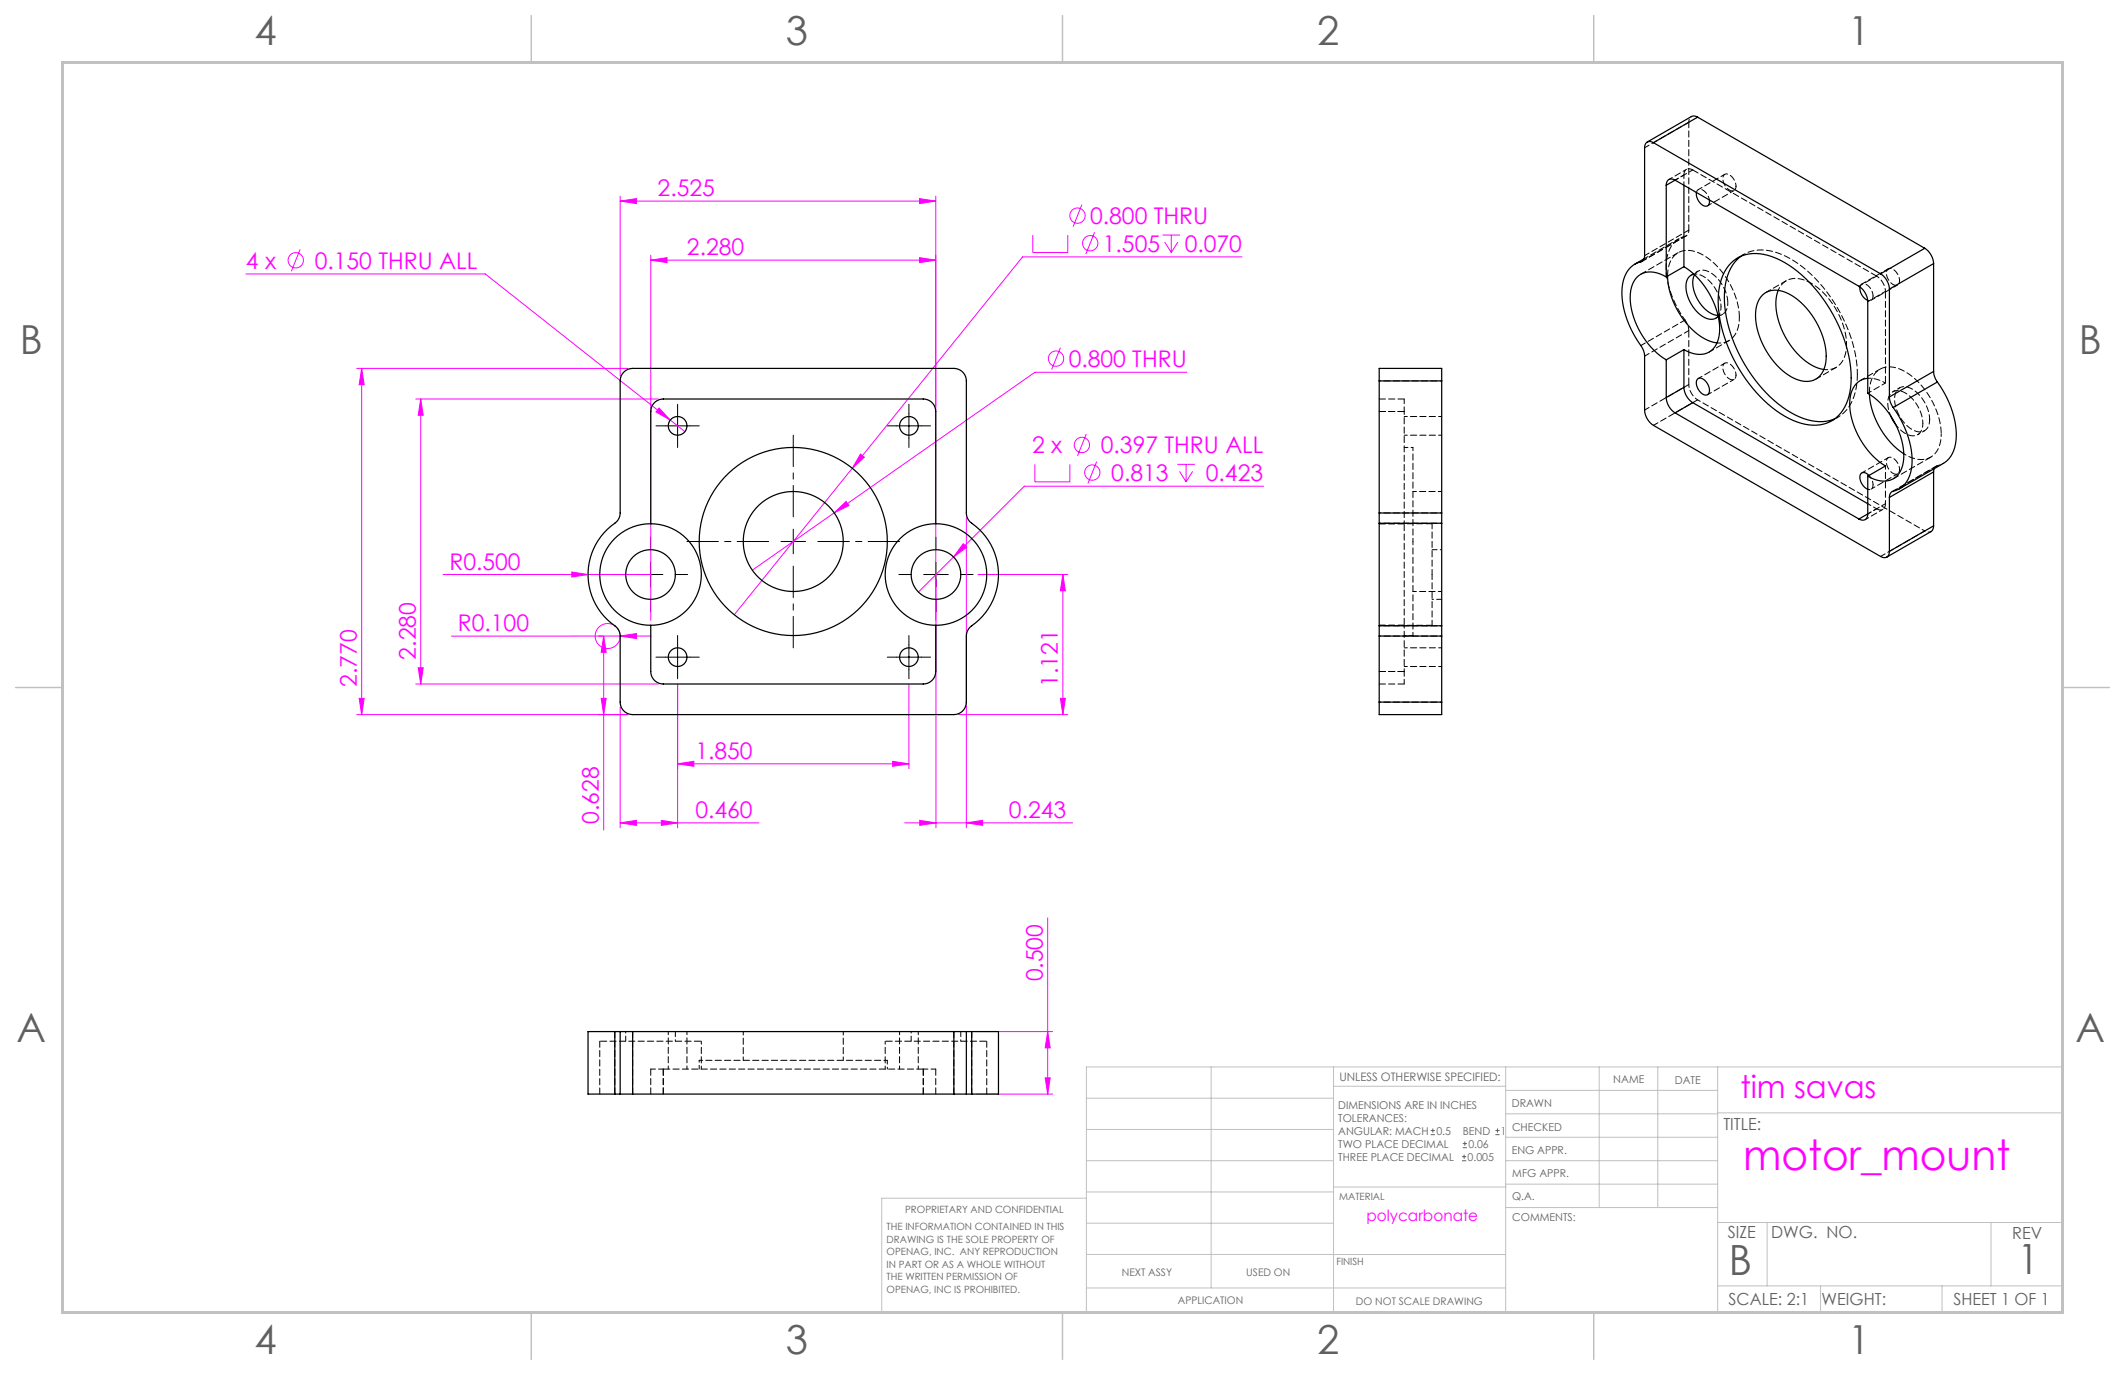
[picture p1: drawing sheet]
<svg xmlns="http://www.w3.org/2000/svg" width="432mm" height="279mm" viewBox="0 0 432 279" stroke-linecap="round" stroke-linejoin="round" font-family="sans-serif">
<g fill="none" stroke="#f0f" stroke-width=".2">
<path d="M126 39.9v36.5M190.1 39.9v86.2M50 55.7h48.6l40.6 32M61 50.7l-1.8 4.4M126 40.9l3.3-.5v1zM126 40.9h64.1M132.2 52.9l3.3-.5v1zM132.2 51.9v74.2M132.2 52.9h57.9M186.8 52.4l3.3 .5-3.3 .5zM186.8 40.4l3.3 .5-3.3 .5zM209.9 47.8v3.5h7.1v-3.5"/>
<path d="M219.8 41.6l-1.7 4.4M222.4 47.2l-1.8 4.4M236.2 47.8h3.6M236.7 49.2l1.3 2.1M238 47.8v3.5M239.3 49.2l-1.3 2.1M252.4 52.2h-44.6l-34.6 43M72.5 74.9h55.1M73.5 74.9l.5 3.3h-1zM73.5 74.9v70.3M215.5 70.6l-1.8 4.5M241.2 75.6h-30.9l-40.8 28.6"/>
<path d="M84.5 81.1h49.3M85.5 81.1l.5 3.3h-1zM85.5 81.1v57.9M133.9 82.9l2.3 2.5-2.9-1.7zM173.2 95.2l-24 29.7M174.9 92.3l.7 .6-2.4 2.3zM210.3 94.4v3.5h7.1v-3.5M220.7 88.2l-1.7 4.4M222.8 93.8l-1.7 4.4M239.2 94.4h3.6M239.7 95.8l1.3 2.1M241 94.4v3.5"/>
<path d="M242.3 95.8l-1.3 2.1M256.8 98.8h-48.7l-21.5 21.5M90 116.7h42.2M116.2 116.2l3.3 .5-3.3 .6zM169.5 104.2l2.4-2.3 .6 .8zM169.5 104.2l-16.6 11.7M190.2 117.7v50.5M195.7 110.5l.7 .7-2.6 2zM196.4 105.2v63M198.7 116.7h18.3M216 116.7l.5 3.3h-1zM216 116.7v28.5"/>
<path d="M84.5 139h49.3M85 135.7h1l-.5 3.3zM122.7 129.2v39.5M122.7 129.2l.5 3.3h-1zM126 129.2l3.3-.5v1.1zM132.4 129.2l-40.7 .1M137.7 138.9v29.3M184.7 138.9v17.3M72.5 145.2h55.1M73 141.9h1l-.5 3.3zM122.2 141.9h1l-.5 3.3zM126 143.7v24.5"/>
<path d="M137.7 155.2l3.3-.5v1zM137.7 155.2h47M181.4 154.7l3.3 .5-3.3 .5zM194.8 145.2h22.2M215.5 141.9h1l-.5 3.3zM126 167.2l3.3-.5v1zM126 167.2h28.2M134.4 166.7l3.3 .5-3.3 .5zM183.8 167.2h34.1M186.9 166.7l3.3 .5-3.3 .5zM196.4 167.2l3.3-.5v1zM212.9 186.5v35.8"/>
<path d="M198.5 209.6h15.4M212.4 219h1l-.5 3.3zM212.9 209.6l.5 3.3h-1zM198.5 222.3h15.4"/>
<circle cx="60.1" cy="52.9" r="1.56"/>
<circle cx="218.9" cy="43.8" r="1.56"/>
<circle cx="221.5" cy="49.4" r="1.56"/>
<circle cx="214.6" cy="72.9" r="1.56"/>
<circle cx="219.8" cy="90.4" r="1.56"/>
<circle cx="222" cy="96" r="1.56"/>
<circle cx="123.5" cy="129.2" r="2.54"/>
</g>
<path d="M290.7 230.6h.9M290.7 229.7h.9M291.2 229.3v.8M297.1 235.9h.8M297.1 235h.8M297.2 233.2h.9M297.2 232.4h.9M297.5 234.6v.8M297.7 232v.8M303.9 230.6h.8M303.9 229.7h.8M304.3 229.3v.8" fill="none" stroke="#606060" stroke-width=".2"/>
<path d="M156.2 110h-16.6M161.2 105v-16.6M161.2 115v16.6M166.2 110h16.6" fill="none" stroke="#000" stroke-width=".2" stroke-dasharray="15.2 1.3 1.3 1.3" stroke-dashoffset="8.8"/>
<g fill="none" stroke="#000" stroke-width=".2" stroke-dasharray="15.2 1.3 1.3 1.3">
<path d="M135.2 86.5h-1.9M137.7 84v-1.9M137.7 89v1.9M140.2 86.5h1.9M182.2 86.5h-1.9M184.7 84v-1.9M184.7 89v1.9M187.2 86.5h1.9M127.2 116.7h-2.6M132.2 111.7v-2.5M137.2 116.7h2.5M185.2 116.7h-2.6"/>
<path d="M190.2 111.7v-2.5M195.2 116.7h2.5M132.2 121.7v2.6M135.2 133.5h-1.9M137.7 131v-1.9M137.7 136v1.9M140.2 133.5h1.9M182.2 133.5h-1.9M184.7 131v-1.9M184.7 136v1.9M187.2 133.5h1.9M190.2 121.7v2.6"/>
</g>
<g fill="none" stroke="#000" stroke-width=".2">
<path d="M135.2 86.5h5M137.7 84v5M182.2 86.5h5M184.7 84v5M129.7 116.7h5M132.2 114.2v5M158.7 110h5M161.2 107.5v5M187.7 116.7h5M190.2 114.2v5M135.2 133.5h5M137.7 131v5"/>
<path d="M182.2 133.5h5M184.7 131v5"/>
</g>
<g fill="none" stroke="#c0c0c0" stroke-width=".2">
<path d="M246.1 216.8v44.9M271 216.8v49.9M305.9 216.8v49.9M325 216.8v28.6M336.9 216.8v28.6M349 216.8v49.9M220.8 235.9h50.2M220.8 229.5h50.2M220.8 223.2h50.2M271 220.7h34.9M305.9 231.1h43.1M305.9 226.3h43.1"/>
<path d="M305.9 221.6h43.1M305.9 235.9h43.1M349 226.1h70.1M220.8 243.5h-41.6v23.2h239.9v-49.9h-198.3v49.9M220.8 254.9h85.1M220.8 248.6h50.2M220.8 242.2h50.2M271 241.2h35.1M305.9 240.6h43.1M306.1 245.4h42.9M349 248.4h70.1M359.1 248.4v12.9"/>
<path d="M404.6 248.4v12.9M220.8 261.7h85.1M349 261.3h70.1M369.9 261.3v5.4M394.6 261.3v5.4"/>
</g>
<path d="M107.9 3.2v9.5M215.9 3.2v9.5M323.8 3.2v9.5M3.2 139.7h9.5M419.1 139.7h9.5M107.9 266.7v9.5M215.9 266.7v9.5M323.8 266.7v9.5" fill="none" stroke="#c0c0c0" stroke-width=".3"/>
<path d="M12.7 12.7h406.4v254h-406.4z" fill="none" stroke="#c0c0c0" stroke-width=".6"/>
<g fill="#f0f">
<path d="M126 129.2l3.3-.5v1.1z"/>
<path d="M116.2 116.2l3.3 .5-3.3 .6z"/>
<path d="M181.4 154.7l3.3 .5-3.3 .5zM137.7 155.2l3.3-.5v1z"/>
<path d="M132.2 52.9l3.3-.5v1zM186.8 52.4l3.3 .5-3.3 .5zM195.7 110.5l-1.9 2.7 2.6-2zM169.5 104.2l3-1.5-.6-.8zM174.9 92.3l-1.7 2.9 2.4-2.3zM133.9 82.9l-.6 .8 2.9 1.7z"/>
<path d="M126 167.2l3.3-.5v1zM134.4 166.7l3.3 .5-3.3 .5z"/>
<path d="M85 135.7h1l-.5 3.3zM85.5 81.1l.5 3.3h-1z"/>
<path d="M73.5 74.9l.5 3.3h-1zM73 141.9h1l-.5 3.3zM216 116.7l.5 3.3h-1zM215.5 141.9h1l-.5 3.3zM122.7 129.2l.5 3.3h-1zM122.2 141.9h1l-.5 3.3zM212.9 209.6l.5 3.3h-1zM212.4 219h1l-.5 3.3z"/>
<path d="M126 40.9l3.3-.5v1zM186.8 40.4l3.3 .5-3.3 .5zM186.9 166.7l3.3 .5-3.3 .5zM196.4 167.2l3.3-.5v1z"/>
</g>
<g fill="none" stroke="#000" stroke-width=".25">
<path d="M336 29a1.1 1.1 0 0 0-1.3-.1 1.1 1.1 0 0 0-.5 1.1v21.9a1.15 1.15 0 0 1-.8 1.3M336 29l46.1 26.6M338.6 37.6v18.7M340.4 36.6l37.3 21.6a4 4 0 0 1 1.8 3.1v18.6a15.9 15.9 0 0 1 7.3 13.4 4.3 4.3 0 0 1-3.6 4.5l-1.8-.2-1.9-.8M340.4 36.6a1.1 1.1 0 0 0-1.3-.1 1.1 1.1 0 0 0-.5 1.1M340.4 36.6l-1.8 1M342.2 37.6v16.6M344.7 39.1a2.56 2.56 0 0 0 2 2.8l.6-.4v-.9M345 23.8l-.7-.2-.6 .1-9 5.2M345 23.8l-9 5.2M345 23.8l46.1 26.7M333.4 53.2a5.2 5.2 0 0 0-3.8 5.1 19.3 19.3 0 0 0 4.1 12.4l.5 1.7v10.9a4 4 0 0 0 1.8 3.1l46.1 26.7a1.1 1.1 0 0 0 1.3 .1 1.1 1.1 0 0 0 .5-1.2"/>
<path d="M333.9 52.9l-.5 .3M334.1 52.6l-1.9 1.1M338.6 56.3a4.7 4.7 0 0 0-6 .1 7.3 7.3 0 0 0-1.1 6.4 16.4 16.4 0 0 0 7.1 10.3M338.8 56.1a15.9 15.9 0 0 0 8.1 13l2 .6M342.2 54.2a15.9 15.9 0 0 1 7.2 13.3 4.3 4.3 0 0 1-3.6 4.5l-1.7-.2-1.9-.8M342.2 54.2l-3.6 2.1M344.2 55.7a2.27 2.27 0 0 0-1.6 2.8 7.6 7.6 0 0 0 4.3 6.3l1.2 .1 .7-.3 .3-.3M344.3 55.8a5.9 5.9 0 0 0 1.1 5.7 5.3 5.3 0 0 0 3.7 2.6M351.7 53.5a7.7 7.7 0 0 1 8.4-1.3 25.5 25.5 0 0 1 12.4 11.8 25.1 25.1 0 0 1 3.4 15.5 7.6 7.6 0 0 1-6 6.8 13.2 13.2 0 0 1-9.8-3.5 30.3 30.3 0 0 1-11-21.6 10.7 10.7 0 0 1 2.6-7.7zM353.7 52.1a9.9 9.9 0 0 0-3.3 8.3 29.9 29.9 0 0 0 13.5 23.4 9.9 9.9 0 0 0 8.9 1.3M358.2 59.9a4.5 4.5 0 0 1 5.2-.2 15.6 15.6 0 0 1 7.7 13.4 4.3 4.3 0 0 1-3.5 4.4 9 9 0 0 1-7.1-3.9 14.6 14.6 0 0 1-3.6-11.2l.4-1.1zM361.3 59a12.2 12.2 0 0 0 1.8 10.1 11.6 11.6 0 0 0 7.5 6"/>
<path d="M377.9 58.3a2.8 2.8 0 0 0 1.6 2.7M382.1 55.6a4 4 0 0 1 1.8 3.1M383.9 58.7v22M391.1 50.5a4 4 0 0 1 1.8 3.1M391.1 50.5l-9 5.1M392.9 53.6l-9 5.1M392.9 53.6v21.9M126.9 75.5a2.54 2.54 0 0 1 1.7-.6h65.2a2.54 2.54 0 0 1 2.6 2.5v26.8a2.54 2.54 0 0 0 1.1 2.1 12.8 12.8 0 0 1-.5 21.3l-.5 .7-.1 .9v13.5a2.54 2.54 0 0 1-2.6 2.5h-65.2a2.54 2.54 0 0 1-2.6-2.5v-13.5a2.54 2.54 0 0 0-1.1-2 12.8 12.8 0 0 1 .5-21.3l.5-.8 .1-.9v-26.8a2.54 2.54 0 0 1 .9-1.9zM280.3 77.4v-2.5h12.7v2.5M280.3 77.4h12.7M280.3 77.4v26.8M293 77.4v26.8"/>
<path d="M338.6 73.1v7.7M342.2 78.7a4 4 0 0 0 1.8 3.1M342.2 71v7.7M342.2 71l-3.6 2.1M342.2 78.7l-3.6 2.1M345 77a1.56 1.56 0 0 1 2 1 1.67 1.67 0 0 1 0 2.2 2.19 2.19 0 0 1-2.3-2.3v-.5zM379.5 76.9a4 4 0 0 0-3.5 3.8 15.5 15.5 0 0 0 5.2 12.6l1.9 1.4-3.6 2.1M392.9 75.5a3.9 3.9 0 0 0 .8 2.1M392.9 75.5l-9 5.2M393.7 77.6a17.9 17.9 0 0 1 3.7 12.6 5.5 5.5 0 0 1-2.5 4l-9 5.1M393.7 77.6l-9 5.2M338.6 80.8a4 4 0 0 0 1.8 3.1"/>
<path d="M340.4 83.9l37.3 21.6M344 81.8l35.5 20.6M344 81.8l-3.6 2.1M379.5 96.8v7.6M379.8 96.6a1.03 1.03 0 0 0-1.8-.1 2.74 2.74 0 0 0 1.5 2.9M379.9 80.1a16.3 16.3 0 0 0 7 12.1M383.9 80.7a3.9 3.9 0 0 0 .8 2.1M384.2 84.5l1 1.8M384.7 82.8a17.9 17.9 0 0 1 3.7 12.6 5.2 5.2 0 0 1-4 4.6l-.4 .4-.1 .7M392.9 95.9v11M392.9 95.9l-9 5.2M393 95.2l-.1 .7"/>
<path d="M132.2 106.4v-22.8a2.54 2.54 0 0 1 2.6-2.5h52.8a2.54 2.54 0 0 1 2.5 2.5v22.8M132.2 106.4a10.3 10.3 0 0 0-10.3 10.3 10.3 10.3 0 0 0 10.3 10.4M132.2 106.4a10.3 10.3 0 0 1 10.3 10.3 10.3 10.3 0 0 1-10.3 10.4M190.1 106.4a10.3 10.3 0 0 1 10.4 10.3 10.3 10.3 0 0 1-10.4 10.4M190.1 106.4a10.3 10.3 0 0 0-10.2 10.3 10.3 10.3 0 0 0 10.2 10.4M280.3 106.3v20.9M280.3 104.2v2.1M280.3 106.3h12.7M280.3 104.2h12.7M293 106.3v20.9M293 104.2v2.1M379.5 104.4a1.1 1.1 0 0 1-.5 1.2 1.1 1.1 0 0 1-1.3-.1"/>
<path d="M379.5 104.4l-1.8 1.1M383.9 101.1v10.9M392.9 106.9l-.1 .6-.4 .5-9 5.2M392.9 106.9l-9 5.1M132.2 127.1v9.4a2.54 2.54 0 0 0 2.6 2.5h52.8a2.54 2.54 0 0 0 2.5-2.5v-9.4M280.3 127.2v2M280.3 127.2h12.7M280.3 129.2h12.7M280.3 129.2v13.5M293 127.2v2M293 129.2v13.5M280.3 142.7v2.5h12.7v-2.5"/>
<path d="M280.3 142.7h12.7M124.9 209.6h1.1M124.9 209.6h-5.4v12.7h5.4M124.9 209.6v12.7M126 209.6h2.6M126 209.6v12.7M128.6 209.6v12.7M128.6 209.6h65.2M193.8 209.6h2.6M193.8 209.6v12.7M196.4 209.6h1.1M196.4 209.6v12.7"/>
<path d="M197.5 209.6h5.4v12.7h-5.4M197.5 209.6v12.7M124.9 222.3h1.1M126 222.3h2.6M128.6 222.3h65.2M193.8 222.3h2.6M196.4 222.3h1.1"/>
<circle cx="137.7" cy="86.5" r="1.9"/>
<circle cx="184.7" cy="86.5" r="1.9"/>
<circle cx="132.2" cy="116.7" r="5"/>
<circle cx="161.2" cy="110" r="10.2"/>
<circle cx="161.2" cy="110" r="19.1"/>
<circle cx="190.2" cy="116.7" r="5"/>
<circle cx="137.7" cy="133.5" r="1.9"/>
<circle cx="184.7" cy="133.5" r="1.9"/>
</g>
<g fill="none" stroke="#000" stroke-width=".2" stroke-dasharray="1.3 .6">
<path d="M381.3 56.1l-37.3-21.6M353.4 64.5a15.7 15.7 0 0 0-8.3-13.2 4.1 4.1 0 0 0-6.2 3.7l-.1 1.1M280.3 83.6h5M285.3 81.1h-5M285.3 83.6h-5M372.8 85.1a8.3 8.3 0 0 0 4.5-7.2l.1-1.9M285.3 106.4h-5M291 106.4h-10.7M280.3 127.1h5M280.3 139h5M280.3 136.5h5M280.3 127.1h10.7"/>
<path d="M285.3 136.5h-5M121.9 211.6v10.7M124.9 209.6v12.7M132.2 217.2v5.1M134.8 217.2v5.1M187.6 217.2v5.1M193.8 209.6v12.7M128.6 222.3v-12.7M134.8 222.3v-5.1M187.6 222.3v-5.1M190.1 222.3v-5.1M197.5 222.3v-12.7"/>
<path d="M200.5 222.3v-10.7"/>
</g>
<path d="M344 34.5a1.1 1.1 0 0 0-1.3-.1 1.1 1.1 0 0 0-.5 1.2M341.2 48.5l-7.1 4.1M380.6 60.1a2.46 2.46 0 0 0-2.2-2.4l-.3 .2-.2 .4M285.3 83.6v-2.5M392.1 85.2a7.5 7.5 0 0 0-4.5-6.6 2.03 2.03 0 0 0-2.6 2.3 7.6 7.6 0 0 0 4.3 6.7 2 2 0 0 0 2.8-1.9v-.5M381.3 103.4a1.1 1.1 0 0 0 1.3 .1 1.1 1.1 0 0 0 .5-1.1M285.3 139v-2.5M134.8 217.2h-2.6M190.1 217.2h-2.5" fill="none" stroke="#000" stroke-width=".2" stroke-dasharray="1.3 .6" stroke-dashoffset=".3"/>
<path d="M343.2 67.2v10.9M351.1 61.5a7.5 7.5 0 0 0-4.5-6.5h-1.2l-.6 .3-.5 .5M383.1 77.8v-18.6M187.6 217.2h-52.8" fill="none" stroke="#000" stroke-width=".2" stroke-dasharray="1.3 .6" stroke-dashoffset="-.1"/>
<g fill="none" stroke="#000" stroke-width=".2" stroke-dasharray="1.3 .6" stroke-dashoffset=".6">
<path d="M342.2 35.6v2M342.2 35.6l-1.8 1M352.8 37.8a2.46 2.46 0 0 0-2.2-2.4 1.46 1.46 0 0 0-.2 2.1 1.78 1.78 0 0 0 1.9 1.2l.4-.3 .1-.6M386 57a2.46 2.46 0 0 0-2.2-2.4 1.46 1.46 0 0 0-.2 2.1 1.78 1.78 0 0 0 2 1.2l.3-.3 .1-.6M349.1 64.3l.5-1 .1-1M352.8 76.2a2.46 2.46 0 0 0-2.2-2.5 1.46 1.46 0 0 0-.2 2.2 1.78 1.78 0 0 0 1.9 1.2l.4-.3 .1-.6M375.2 70a15.5 15.5 0 0 0-8.2-13 3.9 3.9 0 0 0-5.7 2M285.3 88.4h7.7M293 84.6h-7.7M293 99.9h-5.9M386 95.4a2.46 2.46 0 0 0-2.2-2.5 1.46 1.46 0 0 0-.2 2.2 1.78 1.78 0 0 0 2 1.2l.3-.3 .1-.6M390.7 86a7.5 7.5 0 0 0-4.5-6.6 2.03 2.03 0 0 0-2.6 2.3l.2 1.6 .4 1.2"/>
<path d="M287.1 110v-19.1M379.5 102.4l1.8 1M379.5 104.4l1.8-1M383.1 102.4v-7.7M285.3 135.4h7.7M287.1 129.1v-19.1M287.1 120.2h5.9M293 131.6h-7.7M135.8 209.6v7.6M139.6 217.2v-7.6M151 209.6v5.9M171.4 215.5v-5.9"/>
<path d="M180.3 215.5h-38.2M182.8 209.6v7.6M186.6 217.2v-7.6"/>
</g>
<path d="M394.5 88.2a15.7 15.7 0 0 0-8.4-13.2 4.1 4.1 0 0 0-6.2 3.7v1.4M285.3 127.1v-20.7M142.5 211.6h-20.6M200.5 211.6h-20.6" fill="none" stroke="#000" stroke-width=".2" stroke-dasharray="1.3 .6" stroke-dashoffset="-.2"/>
<path d="M379.5 61l.2 .1a.79 .79 0 0 0 .9-1M287.1 90.9h-1.8M285.3 129.1h1.8M142.1 215.5v1.7M180.3 217.2v-1.7" fill="none" stroke="#000" stroke-width=".2" stroke-dasharray="1.3 .6" stroke-dashoffset=".9"/>
<g fill="none" stroke="#000" stroke-width=".2" stroke-dasharray="1.3 .6" stroke-dashoffset=".7">
<path d="M343.2 24.8l.1-.6 .4-.5M354.3 51.7l-1.2 .7M383.1 59.2a4 4 0 0 0-1.8-3.1M349.1 64.1a2.12 2.12 0 0 0 2-2.6M349.7 62.3a7.5 7.5 0 0 0-4.5-6.5l-1-.1M379.5 76.9l1.7 .1 1.9 .8M345 81.3l46.1 26.6M345 81.3a4 4 0 0 1-1.8-3.2M372.2 85.5l1.3-.7M386.9 92.2a5.1 5.1 0 0 0 5.9 .4 5.5 5.5 0 0 0 1.7-4.4M393.7 94.6l1.2-.4M285.3 106.4v-22.8"/>
<path d="M392.4 108l-.7 .1-.6-.2M285.3 136.5v-9.4M142.5 217.2v-5.6M179.9 211.6v5.6"/>
</g>
<path d="M293 111.7h-2M291 121.8h2M127.1 209.6v2M137.2 211.6v-2M185.1 209.6v2M195.2 211.6v-2" fill="none" stroke="#000" stroke-width=".2" stroke-dasharray="1.3 .6" stroke-dashoffset="1"/>
<g fill="none" stroke="#000" stroke-width=".2" stroke-dasharray="1.3 .6" stroke-dashoffset=".2">
<path d="M334.2 30l9-5.2M343.2 24.8v22M333.7 53.1l8.9-5.2M343.2 46.8l-9 5.1M363 57.1l-4.2 2.3M334.2 72.4l9-5.2M342.4 65l-9 5.2M343.2 78.1l-9 5.2M347.3 71.5l4-2.3M369 77l4.1-2.4M377.4 76a29.9 29.9 0 0 0-13.5-23.4 9.8 9.8 0 0 0-9.2-1.1l-1 .6M382 75l-4 2.3"/>
<path d="M336 86.4l9-5.1M384.7 99.8l9-5.2M393.4 94.7l-8.9 5.2M291 116.7v-10.3M391.1 107.9l-9 5.2M291 127.1v-10.4"/>
</g>
<path d="M280.3 77.4h12.7M280.3 106.3h12.7M293 104.2h-12.7M280.3 129.2h12.7M293 127.2h-12.7M293 142.7h-12.7" fill="none" stroke="#000" stroke-width=".2" stroke-dasharray="1.3 .6" stroke-dashoffset="-1"/>
<g fill="none" stroke="#000" stroke-width=".2" stroke-dasharray="1.3 .6" stroke-dashoffset=".5">
<path d="M340.4 36.6l3.6-2.1M342.7 34.4l-3.6 2.1M333.9 52.9l8.5-4.9M347.3 40.6a2.43 2.43 0 0 0-2.1-2.1l-.3 .2-.2 .4M381.3 56.1l-3.6 2.1M348.9 69.7a4 4 0 0 0 4.4-3.8l.1-1.4M370.6 75.1a3.9 3.9 0 0 0 4.5-3.7l.1-1.4M379.5 61.3l3.6-2.1M383.1 77.8l-3.6 2.1M380.6 98.5l-.2-1-.6-.9M385.2 86.3a4.6 4.6 0 0 0 3.9 2.2 2.25 2.25 0 0 0 1.6-2.5M393.7 94.6l-.5 .3-.2 .3"/>
<path d="M379 105.6l3.6-2.1M383.1 102.4l-3.6 2"/>
</g>
<path d="M342.4 48a1.15 1.15 0 0 0 .8-1.2M345 55.1l-1.4 .8M348.7 64.7l1.3-.8M386 78.8l-1.4 .8M379.5 99.4l.2 .1a.79 .79 0 0 0 .9-1M389.7 88.3l1.4-.8" fill="none" stroke="#000" stroke-width=".2" stroke-dasharray="1.3 .6" stroke-dashoffset=".8"/>
<path d="M350.5 35.4l-5.4 3.1M342.4 48a5.2 5.2 0 0 0-3.8 5.1 18.4 18.4 0 0 0 3.8 11.9M347 41.8l5.4-3.1M383.7 54.6l-5.4 3.1M343.2 67.2a3.9 3.9 0 0 0-.8-2.2M350.5 73.8l-5.4 3.1M380.2 61l5.4-3.1M347 80.2l5.4-3.1M380.2 99.4l5.4-3.1M383.7 93l-5.4 3.1" fill="none" stroke="#000" stroke-width=".2" stroke-dasharray="1.3 .6" stroke-dashoffset=".4"/>
<path d="M341 51.4l-7.6 4.3M384.7 97.3l7.6-4.4" fill="none" stroke="#000" stroke-width=".2" stroke-dasharray="1.3 .6" stroke-dashoffset=".1"/>
<text font-size="8.5" fill="#f0f" x="354.2" y="237.7">motor_mount</text>
<g font-size="8.5" fill="#606060">
<text x="351.3" y="259">B</text>
<text x="410" y="258.9">1</text>
</g>
<g font-size="8.1" fill="#606060">
<text x="51.7" y="9">4</text>
<text x="159.7" y="9">3</text>
<text x="267.6" y="9">2</text>
<text x="375.6" y="9">1</text>
<text x="4" y="72">B</text>
<text x="422.4" y="72">B</text>
<text x="3.3" y="211.7">A</text>
<text x="421.7" y="211.7">A</text>
<text x="51.7" y="275.2">4</text>
<text x="159.7" y="275.2">3</text>
<text x="267.6" y="275.2">2</text>
<text x="375.6" y="275.2">1</text>
</g>
<text font-size="6.3" fill="#f0f" x="353.6" y="223.2">tim savas</text>
<g font-size="4.7" fill="#f0f">
<text x="133.6" y="39.8">2.525</text>
<text x="221.5" y="45.5">0.800 THRU</text>
<text x="139.6" y="51.8">2.280</text>
<text x="224.1" y="51.1">1.505</text>
<text x="240.7" y="51.1">0.070</text>
<text x="50" y="54.6">4 x</text>
<text x="64" y="54.6">0.150 THRU ALL</text>
<text x="217.2" y="74.6">0.800 THRU</text>
<text x="209.7" y="92.1">2 x</text>
<text x="223.7" y="92.1">0.397 THRU ALL</text>
<text x="225.8" y="97.7">0.813</text>
<text x="245" y="97.7">0.423</text>
<text x="91.3" y="115.7">R0.500</text>
<text x="93" y="128.3">R0.100</text>
<text x="84.5" y="134" transform="rotate(-90 84.5 134)">2.280</text>
<text x="72.5" y="139.6" transform="rotate(-90 72.5 139.6)">2.770</text>
<text x="215" y="139.6" transform="rotate(-90 215 139.6)">1.121</text>
<text x="141.3" y="154.2">1.850</text>
<text x="121.7" y="167.4" transform="rotate(-90 121.7 167.4)">0.628</text>
<text x="141.3" y="166.2">0.460</text>
<text x="205" y="166.2">0.243</text>
<text x="211.9" y="199.4" transform="rotate(-90 211.9 199.4)">0.500</text>
</g>
<g font-size="3.4" fill="#606060">
<text x="350.2" y="229.5">TITLE:</text>
<text x="351.1" y="251.6">SIZE</text>
<text x="359.9" y="251.6">DWG. NO.</text>
<text x="408.9" y="251.7">REV</text>
<text x="351.2" y="265.2">SCALE: 2:1</text>
<text x="370.1" y="265.3">WEIGHT:</text>
<text x="396.9" y="265.2">SHEET 1 OF 1</text>
</g>
<text font-size="3.2" fill="#f0f" x="277.7" y="248.2">polycarbonate</text>
<text font-size="2.4" fill="#606060" x="272.2" y="219.7">UNLESS OTHERWISE SPECIFIED:</text>
<g font-size="2.2" fill="#606060">
<text x="327.8" y="220.1">NAME</text>
<text x="340.3" y="220.2">DATE</text>
<text x="271.9" y="225.3">DIMENSIONS ARE IN INCHES</text>
<text x="271.9" y="227.9">TOLERANCES:</text>
<text x="307.2" y="224.9">DRAWN</text>
<text x="271.9" y="233.2">TWO PLACE DECIMAL</text>
<text x="271.9" y="230.6">ANGULAR: MACH</text>
<text x="291.9" y="230.6">0.5</text>
<text x="297.2" y="230.6">BEND</text>
<text x="298.4" y="233.2">0.06</text>
<text x="305" y="230.6">1</text>
<text x="307.3" y="229.8">CHECKED</text>
<text x="271.9" y="235.9">THREE PLACE DECIMAL</text>
<text x="298.2" y="235.9">0.005</text>
<text x="307.2" y="234.5">ENG APPR.</text>
<text x="307.3" y="239.2">MFG APPR.</text>
<text x="307.3" y="243.9">Q.A.</text>
<text x="307.3" y="248.1">COMMENTS:</text>
</g>
<g font-size="2.1" fill="#606060">
<text x="227.9" y="259.2">NEXT ASSY</text>
<text x="253.3" y="259.2">USED ON</text>
<text x="239.3" y="265">APPLICATION</text>
<text x="275.5" y="265.1">DO NOT SCALE DRAWING</text>
</g>
<g font-size="2" fill="#606060">
<text x="272.1" y="243.9">MATERIAL</text>
<text x="180.2" y="250">THE INFORMATION CONTAINED IN THIS</text>
<text x="183.9" y="246.4">PROPRIETARY AND CONFIDENTIAL</text>
<text x="180.2" y="252.5">DRAWING IS THE SOLE PROPERTY OF</text>
<text x="180.2" y="255.1">OPENAG, INC. ANY REPRODUCTION</text>
<text x="180.2" y="257.6">IN PART OR AS A WHOLE WITHOUT</text>
<text x="271.5" y="257">FINISH</text>
<text x="180.2" y="260.1">THE WRITTEN PERMISSION OF</text>
<text x="180.2" y="262.6">OPENAG, INC IS PROHIBITED.</text>
</g>
</svg>
